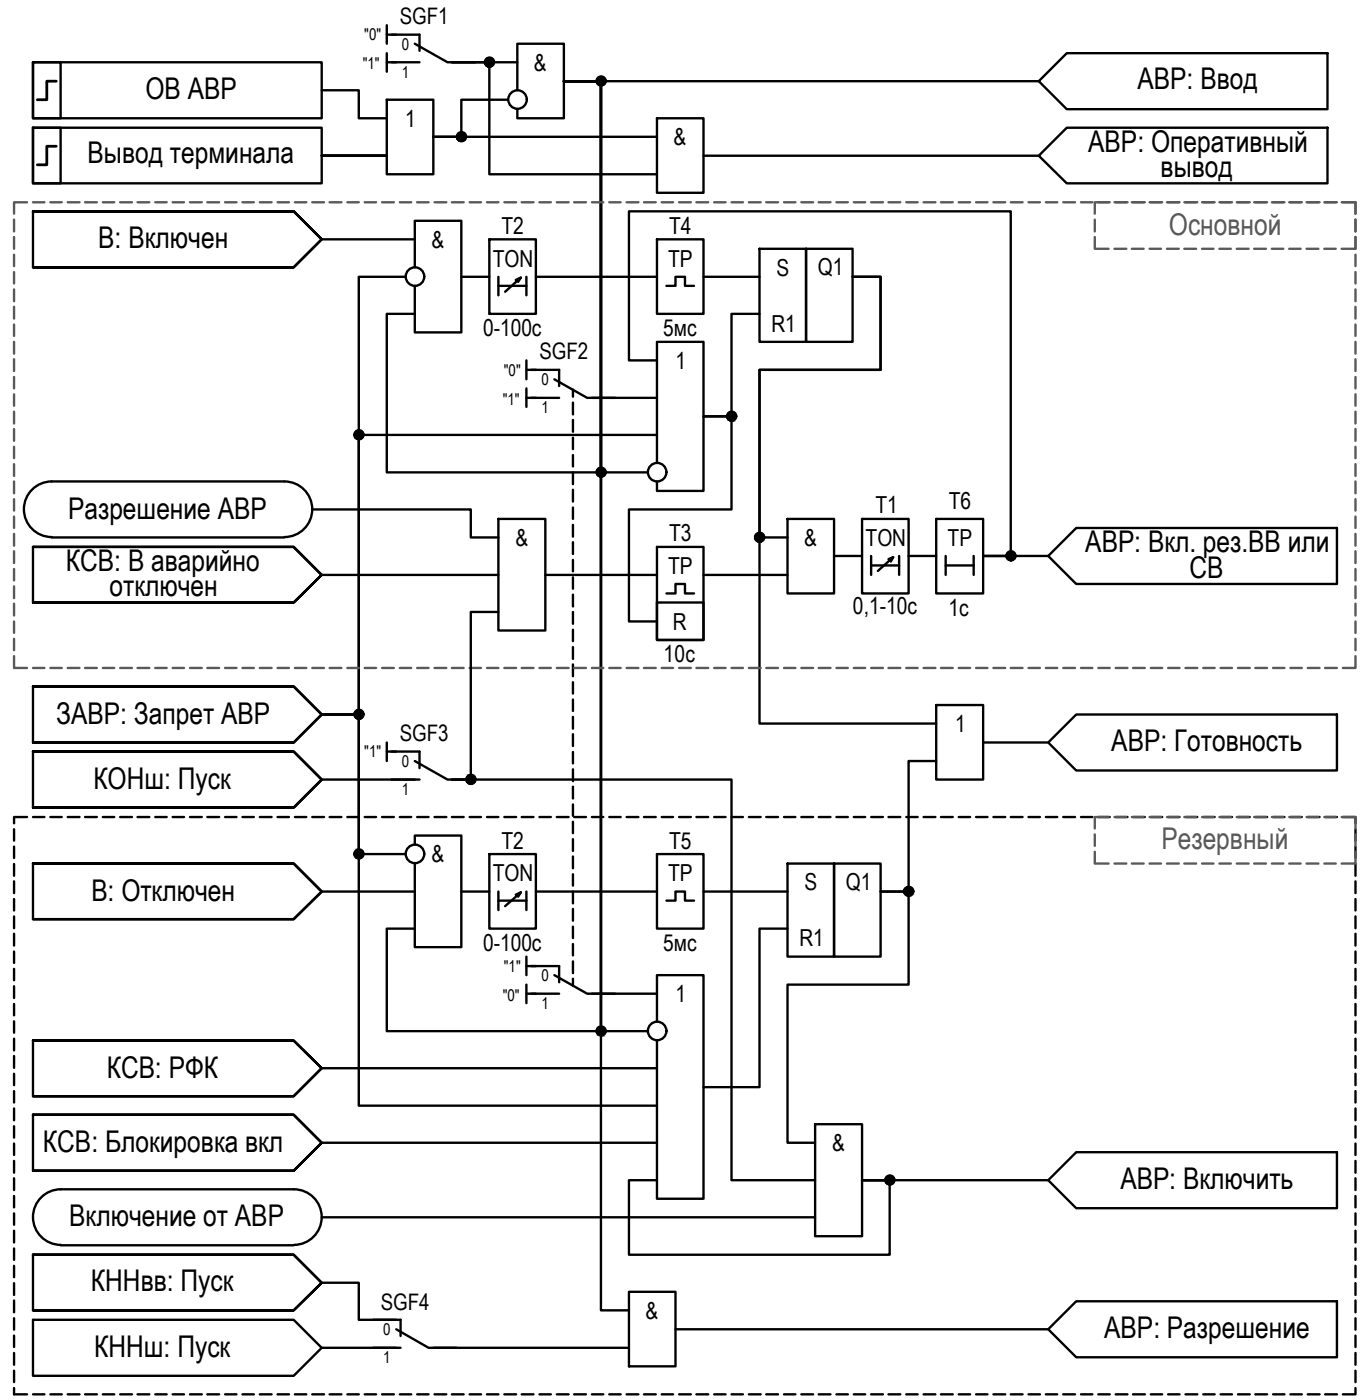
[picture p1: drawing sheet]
<svg xmlns="http://www.w3.org/2000/svg" width="147mm" height="150mm" viewBox="0 0 147 150" stroke-linecap="round" stroke-linejoin="round" font-family="sans-serif">
<!-- layer: 0 -->
<g fill="none" stroke="#000" stroke-width=".25">
<path d="M3.5 6.7h3v6h-3zM3.5 6.7h31v6h-31zM3.5 13.7h3v6h-3zM3.5 13.7h31v6h-31zM34.5 9.7h4v3h3M41.5 16.7h-7h7M41.5 10.7h5v8h-5zM41.5 2.7v2M41.5 5.7v2M41.5 3.7h1M41.5 6.7h1M54.5 10.7h-5v4h-3h24"/>
<path d="M55.5 9.7v-5h5v8h-5v-1M55.5 6.7h-7h4v12h18M60.5 8.7h4v42h5M60.5 8.7h4v102h5M60.5 8.7h51M64.5 8.7h-4h4v132h3M70.5 12.7h5v8h-5zM75.5 16.7h36M111.5 8.7l3-3h28v6h-28zM111.5 16.7l3-3h28v6h-28zM3.5 22.7v6h28l3-3-3-3h-28h28l3 3-3 3h-28M34.5 25.7h10"/>
<path d="M43.5 29.7h-5v47h-4M44.5 33.7h-3v17h23v-42h-4h4v102h-23v-11h3M44.5 28.7v-5h5v12h-5v-5M49.5 29.7h3M52.5 25.7h5v8h-5zM52.5 33.7h.1M53.5 29.7v2M53.5 30.7h3M55.4 30.1l.5-.3-1.7 1.5M55.9 29.8l-.3 .5M56.5 29.7v2M56.5 38.7v2"/>
<path d="M56.5 39.7h1M57.5 29.7h13M70.5 38.7h-3v-16h41v37h-3h7M70.5 25.7h5v8h-5zM71.5 30.7h1v-1h1v1h1M75.5 29.7h6M81.5 33.7h-3v11h-3h3v10h-11v12h3M81.5 26.7h5v10h-5zM86.5 26.7h5v10h-5zM3.5 58.7v6h28l3-3-3-3h-28h28l3 3-3 3h-28M5.5 51.7h25M5.5 57.7h25"/>
<path d="M5.6 51.7a2.98 2.98 0 0 0-3 3 2.98 2.98 0 0 0 3 3M30.5 51.7a2.98 2.98 0 0 1 3 3 2.98 2.98 0 0 1-3 3M33.5 54.7h17v3h3M53.5 55.7h5v12h-5zM56.5 41.7v2M56.5 42.7h1M61.5 41.8v.8M61.5 43.2v1.3M61.5 45.1v1.3M61.5 47v1.2M61.5 48.8v1.3M61.5 50.7v1.3"/>
<path d="M61.5 52.6v1.2M61.5 54.5v1.2M61.5 56.3v1.3M61.5 58.2v1.3M63.5 42.7h7M70.5 49.7v-13h5v16h-5v-1M70.5 46.7h-32v30h-4M70.5 58.7h5v10h-5zM84.5 57.7h-3v-18h13v-10h-3h3v10h-13v38h19M84.5 55.7h5v8h-5zM89.5 59.7h3M92.5 55.7h5v8h-5z"/>
<path d="M93.5 59.7v2M95.9 59.8l-.3 .5M96.5 59.7v2M97.5 59.7h3M100.5 55.7h5v8h-5zM101.5 59.7v2M104.5 59.7v2M112.5 59.7l3-3h28v6h-28zM3.5 73.7v6h28l3-3-3-3h-28h28l3 3-3 3h-28M34.5 76.7h4v42h32M34.5 76.7h4v15h5M34.5 61.7h19"/>
<path d="M41.5 79.7v2M53.5 65.7h-3v18h-2h30v43h9M58.5 61.7h12M61.5 60.1v1.2M61.5 62v1.2M61.5 63.8v1.3M61.5 65.7v1.3M61.5 67.6v1.2M61.5 69.5v1.2M61.5 71.3v1.3M61.5 73.2v1.3M61.5 75.1v1.2"/>
<path d="M61.5 77v1.2M61.5 78.8v1.3M70.5 64.7h5v4h-5zM71.5 63.7h1v-1h1v1h1M75.5 61.7h9M93.5 60.7h3M95.4 60l.5-.2-1.7 1.5M100.5 75.7h5v8h-5zM101.5 60.7h3M105.5 79.7h7M112.5 79.7l3-3h28v6h-28zM1.5 89v1.3"/>
<path d="M1.5 90.9v1.2M1.5 92.7v1.3M1.5 94.6v1.3M1.5 96.5v1.2M1.5 98.4v1.2M2.9 87.7h-1.4v.7M3.5 92.7v6h28l3-3-3-3h-28h28l3 3-3 3h-28M3.5 80.7v6h28l3-3-3-3h-28h28l3 3-3 3h-28M3.5 87.7h1.3M5.4 87.7h1.2M7.3 87.7h1.2M9.1 87.7h1.3"/>
<path d="M11 87.7h1.3M12.9 87.7h1.3M14.8 87.7h1.2M16.7 87.7h1.2M18.5 87.7h1.3M20.4 87.7h1.3M22.3 87.7h1.2M24.2 87.7h1.2M26 87.7h1.2M27.9 87.7h1.3M29.8 87.7h1.2M31.6 87.7h1.3"/>
<path d="M33.5 87.7h1.3M34.5 95.7h10M34.5 83.7h10M35.4 87.7h1.2M37.3 87.7h1.2M39.1 87.7h1.3M41 87.7h1.3M41.5 80.7h1M42.9 87.7h1.2M44.5 90.7v-1h5v12h-5v-9M44.8 87.7h1.2M46.6 87.7h1.3"/>
<path d="M48.5 87.7h1.3M49.5 95.7h3M50.4 87.7h1.2M52.3 87.7h1.2M52.5 91.7h5v8h-5zM53.5 95.7v2M53.5 96.7h3M54.1 87.7h1.3M55.4 96.1l.5-.3-1.7 1.5M55.9 95.8l-.3 .5M56 87.7h1.3M56.5 95.7v2"/>
<path d="M57.5 95.7h13M57.9 87.7h1.2M59.8 87.7h1.2M61.5 80.7v1.3M61.5 82.6v1.3M61.5 84.5v1.2M61.5 86.4v1.2M61.5 88.2v1.2M61.5 90.1v1.3M61.5 91.9v1.3M61.5 93.8v1.3M61.5 95.7v1.3"/>
<path d="M61.5 97.6v1.2M61.5 99.5v1.2M61.6 87.7h1.3M63.5 87.7h1.3M65.4 87.7h1.2M67.3 87.7h1.2M69.1 87.7h1.3M70.5 91.7h5v8h-5zM71 87.7h1.2M71.5 96.7h1v-1h1v1h1M72.9 87.7h1.3M74.7 87.7h1.3"/>
<path d="M75.5 95.7h9M76.7 87.7h1.2M78.5 87.7h1.2M80.4 87.7h1.2M82.2 87.7h1.3M84.1 87.7h1.3M84.5 92.7h5v10h-5zM84.5 99.7h-3v17h-6M86 87.7h1.3M87.9 87.7h1.2M89.5 92.7h5v10h-5zM89.8 87.7h1.2"/>
<path d="M91.6 87.7h1.3M93.5 87.7h1.3M95.4 87.7h1.2M97.3 87.7h1.2M99.1 87.7h1.3M100.5 81.7h-3v14h-3h3v10h-13v17h3M101 87.7h1.3M102.9 87.7h1.2M104.8 87.7h1.2M106.6 87.7h1.3M108.5 87.7h1.3M110.4 87.7h1.2"/>
<path d="M112.3 87.7h1.2M114.1 87.7h1.3M116 87.7h1.2M117.9 87.7h1.2M119.7 87.7h1.3M121.6 87.7h1.3M123.5 87.7h1.2M125.4 87.7h1.2M127.2 87.7h1.3M129.1 87.7h1.3M131 87.7h1.2M132.9 87.7h1.2"/>
<path d="M134.7 87.7h1.3M136.6 87.7h1.3M138.5 87.7h1.2M140.4 87.7h1.2M142.2 87.7h1.3M144.1 87.7h1.4v.7M145.5 89v1.3M145.5 90.9v1.2M145.5 92.7v1.3M145.5 94.6v1.3M145.5 96.5v1.2M145.5 98.4v1.2"/>
<path d="M1.5 100.2v1.3M1.5 102.1v1.3M1.5 104v1.2M1.5 105.9v1.2M1.5 107.8v1.2M1.5 109.6v1.3M1.5 111.5v1.3M1.5 113.4v1.2M1.5 115.3v1.2M1.5 117.1v1.3M1.5 119v1.3M3.5 111.7v6h28l3-3-3-3h-28h28l3 3-3 3h-28"/>
<path d="M3.5 119.7v6h28l3-3-3-3h-28h28l3 3-3 3h-28M34.5 114.7h36M56.5 102.7v2M56.5 105.7v2M56.5 103.7h1M56.5 106.7h1M61.5 101.3v1.3M61.5 103.2v1.3M61.5 105.1v.7M63.5 106.7h7M70.5 109.7v-5h5v24h-5v-17M145.5 100.2v1.3"/>
<path d="M145.5 102.1v1.3M145.5 104v1.2M145.5 105.9v1.2M145.5 107.8v1.2M145.5 109.6v1.3M145.5 111.5v1.3M145.5 113.4v1.2M145.5 115.3v1.2M145.5 117.1v1.3M145.5 119v1.3M1.5 120.9v1.2M1.5 122.8v1.2"/>
<path d="M1.5 124.6v1.3M1.5 126.5v1.3M1.5 128.4v1.2M1.5 130.3v1.2M1.5 132.1v1.3M1.5 134v1.3M1.5 135.9v1.2M1.5 137.7v1.3M1.5 139.6v1.3M3.5 134.7v6h28l3-3-3-3h-28h28l3 3-3 3h-28M6.5 127.7h25a2.98 2.98 0 0 1 3 3 2.98 2.98 0 0 1-3 2.9M6.5 133.7h25"/>
<path d="M6.5 127.7a2.98 2.98 0 0 0-3 3 2.98 2.98 0 0 0 3 2.9M34.5 137.7h4v4h4M34.5 130.7h53M34.5 122.7h36M67.5 138.7h5v8h-5zM70.5 126.7h-3v8h28v-8h-3h20M87.5 120.7h5v12h-5zM112.5 126.7l3-3h28v6h-28zM145.5 120.9v1.2M145.5 122.8v1.2M145.5 124.6v1.3M145.5 126.5v1.3"/>
<path d="M145.5 128.4v1.2M145.5 130.3v1.2M145.5 132.1v1.3M145.5 134v1.3M145.5 135.9v1.2M145.5 137.7v1.3M145.5 139.6v1.3M1.5 149v.7h1.4M1.5 141.5v1.2M1.5 143.4v1.2M1.5 145.2v1.3M1.5 147.1v1.3"/>
<path d="M3.5 141.7h28l3 3-3 3h-28zM3.5 149.7h1.3M5.4 149.7h1.2M7.3 149.7h1.2M9.1 149.7h1.3M11 149.7h1.3M12.9 149.7h1.3M14.8 149.7h1.2M16.7 149.7h1.2M18.5 149.7h1.3M20.4 149.7h1.3M22.3 149.7h1.2"/>
<path d="M24.2 149.7h1.2M26 149.7h1.2M27.9 149.7h1.3M29.8 149.7h1.2M31.6 149.7h1.3M33.5 149.7h1.3M34.5 144.7h8M35.4 149.7h1.2M37.3 149.7h1.2M39.1 149.7h1.3M41 149.7h1.3M42.9 149.7h1.2"/>
<path d="M44.8 149.7h1.2M46.5 144.7h21M46.6 149.7h1.3M48.5 149.7h1.3M50.4 149.7h1.2M52.3 149.7h1.2M54.1 149.7h1.3M56 149.7h1.3M57.9 149.7h1.2M59.8 149.7h1.2M61.6 149.7h1.3M63.5 149.7h1.3"/>
<path d="M65.4 149.7h1.2M67.3 149.7h1.2M69.1 149.7h1.3M71 149.7h1.2M72.5 142.7h40M72.9 149.7h1.3M74.7 149.7h1.3M76.7 149.7h1.2M78.5 149.7h1.2M80.4 149.7h1.2M82.2 149.7h1.3M84.1 149.7h1.3"/>
<path d="M86 149.7h1.3M87.9 149.7h1.2M89.8 149.7h1.2M91.6 149.7h1.3M93.5 149.7h1.3M95.4 149.7h1.2M97.3 149.7h1.2M99.1 149.7h1.3M101 149.7h1.3M102.9 149.7h1.2M104.8 149.7h1.2M106.6 149.7h1.3"/>
<path d="M108.5 149.7h1.3M110.4 149.7h1.2M112.3 149.7h1.2M112.5 142.7l3-3h28v6h-28zM114.1 149.7h1.3M116 149.7h1.2M117.9 149.7h1.2M119.7 149.7h1.3M121.6 149.7h1.3M123.5 149.7h1.2M125.4 149.7h1.2M127.2 149.7h1.3"/>
<path d="M129.1 149.7h1.3M131 149.7h1.2M132.9 149.7h1.2M134.7 149.7h1.3M136.6 149.7h1.3M138.5 149.7h1.2M140.4 149.7h1.2M142.2 149.7h1.3M145.5 149v.7h-1.4M145.5 141.5v1.2M145.5 143.4v1.2M145.5 145.2v1.3"/>
<path d="M145.5 147.1v1.3"/>
<circle cx="49.5" cy="14.7" r=".49"/>
<circle cx="52.5" cy="6.7" r=".49"/>
<circle cx="55.5" cy="10.7" r=".99"/>
<circle cx="64.5" cy="8.7" r=".49"/>
<circle cx="44.5" cy="29.7" r=".99"/>
<circle cx="38.5" cy="46.7" r=".49"/>
<circle cx="64.5" cy="50.7" r=".49"/>
<circle cx="70.5" cy="50.7" r=".99"/>
<circle cx="78.5" cy="44.7" r=".49"/>
<circle cx="81.5" cy="57.7" r=".49"/>
<circle cx="108.5" cy="59.7" r=".49"/>
<circle cx="38.5" cy="76.7" r=".49"/>
<circle cx="38.5" cy="91.7" r=".49"/>
<circle cx="44.5" cy="91.7" r=".99"/>
<circle cx="50.6" cy="83.7" r=".49"/>
<circle cx="97.5" cy="95.7" r=".49"/>
<circle cx="64.5" cy="110.7" r=".49"/>
<circle cx="70.5" cy="110.7" r=".99"/>
<circle cx="95.5" cy="126.7" r=".49"/>
</g>
<g fill="#000" stroke="#000" stroke-width=".11">
<path d="M49.4 15.2h.2zM49.4 14.2h.2zM52.4 7.2h.2zM52.4 6.2h.2zM64.2 8.4h.7zM64.4 9.2h.2zM64.5 8.2h.1zM38.1 47h.8zM38.4 47.2h.2zM38.5 46.2h.1zM64.2 50.4h.7zM64.4 51.2h.2z"/>
<path d="M64.5 50.2h.1zM78.4 45.2h.2zM78.4 44.2h.2zM81.4 57.2h.2zM81.4 58.2h.2zM108.4 59.2h.2zM38.4 77.2h.2zM38.5 76.2h.1zM108.4 60.2h.2zM38.4 92.2h.2zM38.5 91.2h.1zM50.4 84.2h.2z"/>
<path d="M50.4 83.2h.2zM97.3 96.1h.4zM97.3 95.2h.4zM97.4 96.2h.2zM97.4 95.2h.2zM64.4 111.2h.2zM64.5 110.2h.1zM95.4 127.2h.2zM95.4 126.2h.2z"/>
<path d="M49.4 14.2h.2zM49.4 14.2h.2z"/>
<path d="M49.4 15.2h.2zM49.4 15.2h.2z"/>
<path d="M49.4 14.2h.3zM49.3 14.2h.4z"/>
<path d="M49.3 14.2l.4 .1zM49.3 14.2l.4 .1z"/>
<path d="M49.3 15.2h.4zM49.3 15.2h.3z"/>
<path d="M49.3 14.3h.5zM49.3 14.3h.5z"/>
<path d="M49.3 15.2h.4zM49.3 15.2h.4z"/>
<path d="M49.3 14.3h.5zM49.3 14.3h.5z"/>
<path d="M49.3 15.2h.5zM49.3 15.2h.4z"/>
<path d="M49.2 14.3h.7zM49.2 14.3h.7z"/>
<path d="M49.2 15.1h.6zM49.2 15.1l.6 .1z"/>
<path d="M49.2 14.3h.7zM49.2 14.3h.7z"/>
<path d="M49.2 15.1h.7zM49.2 15.1h.7z"/>
<path d="M49.2 15.1h.7zM49.2 15.1h.6z"/>
<path d="M49.2 14.3l.7 .1zM49.2 14.3l.7 .1z"/>
<path d="M49.1 14.4h.8zM49.1 14.4h.8z"/>
<path d="M49.1 15l.8 .1zM49.1 15l.8 .1z"/>
<path d="M49.1 14.4l.8 .1zM49.1 14.4l.8 .1z"/>
<path d="M49 14.5h1zM49 14.5h1z"/>
<path d="M49 14.9l.9 .1zM49 14.9l.9 .1z"/>
<path d="M49.1 15h.8zM49.1 15h.8z"/>
<path d="M49 14.5l1 .1zM49 14.5l1 .1z"/>
<path d="M49 14.6h1zM49 14.6h1z"/>
<path d="M49 14.9h1zM49 14.9h1z"/>
<path d="M49 14.9h1zM49 14.9h.9z"/>
<path d="M49 14.6h1zM49 14.6h1z"/>
<path d="M49 14.6l1 .1zM49 14.6l1 .1z"/>
<path d="M49 14.7l1 .1v-.1zM49 14.7l1 .1h-1z"/>
<path d="M49 14.8h1zM49 14.8h1z"/>
<path d="M49 14.8h1zM49 14.8l1 .1z"/>
<path d="M52.4 7.2h.2zM52.4 7.2h.2z"/>
<path d="M52.4 6.2h.2zM52.4 6.2h.2z"/>
<path d="M52.4 6.2h.3zM52.4 6.2h.3z"/>
<path d="M52.4 6.2l.3 .1zM52.4 6.2l.3 .1z"/>
<path d="M52.4 7.2h.3zM52.4 7.2h.2z"/>
<path d="M52.3 6.3h.5zM52.3 6.3h.5z"/>
<path d="M52.3 7.2h.4zM52.3 7.2h.4z"/>
<path d="M52.3 6.3h.5zM52.3 6.3h.5z"/>
<path d="M52.3 7.2h.5zM52.3 7.2h.4z"/>
<path d="M52.2 6.3h.6zM52.2 6.3h.6z"/>
<path d="M52.2 6.3h.7zM52.1 6.3h.8z"/>
<path d="M52.2 7.1h.6zM52.2 7.1h.6z"/>
<path d="M52.2 7.1h.6zM52.2 7.1l.6 .1z"/>
<path d="M52.1 6.3l.8 .1zM52.1 6.3l.8 .1z"/>
<path d="M52.1 7.1h.8zM52.1 7.1h.7z"/>
<path d="M52.1 6.4h.8zM52.1 6.4h.8z"/>
<path d="M52.1 7h.8zM52.1 7l.8 .1z"/>
<path d="M52.1 6.4l.8 .1zM52.1 6.4l.8 .1z"/>
<path d="M52.1 6.5h.9zM52.1 6.5h.9z"/>
<path d="M52.1 6.9l.8 .1zM52.1 6.9l.8 .1z"/>
<path d="M52.1 7h.8zM52.1 7h.8z"/>
<path d="M52.1 6.5l.9 .1zM52.1 6.5l.9 .1z"/>
<path d="M52 6.6h1zM52 6.6h1z"/>
<path d="M52 6.6h1zM52 6.6h1z"/>
<path d="M52 6.8l1 .1zM52 6.8l1 .1z"/>
<path d="M52 6.9h1zM52 6.9h1z"/>
<path d="M52.1 6.9h.9zM52.1 6.9h.8z"/>
<path d="M52 6.6l1 .1zM52 6.6l1 .1z"/>
<path d="M52 6.7l1 .1v-.1zM52 6.7l1 .1h-1z"/>
<path d="M52 6.8h1zM52 6.8h1z"/>
<path d="M64.4 9.2h.2zM64.5 9.2h.1z"/>
<path d="M64.5 8.2h.1zM64.4 8.2h.2z"/>
<path d="M64.4 8.2l.3 .1zM64.3 8.3h.4z"/>
<path d="M64.3 8.3h.4zM64.3 8.3h.4z"/>
<path d="M64.3 9.2h.4zM64.3 9.2h.3z"/>
<path d="M64.3 8.3h.5zM64.2 8.3h.6z"/>
<path d="M64.3 9.1h.4zM64.3 9.1l.4 .1z"/>
<path d="M64.2 8.3h.6zM64.2 8.3h.6z"/>
<path d="M64.2 9.1h.6zM64.2 9.1h.5z"/>
<path d="M64.2 8.3h.6zM64.2 8.3h.6z"/>
<path d="M64.2 9.1h.6zM64.2 9.1h.6z"/>
<path d="M64.2 9.1h.6zM64.2 9.1h.6z"/>
<path d="M64.2 8.3l.7 .1zM64.2 8.3l.7 .1zM64.1 8.4h.8z"/>
<path d="M64.1 8.4h.8zM64.1 8.4h.8z"/>
<path d="M64.1 9l.8 .1zM64.1 9l.8 .1z"/>
<path d="M64.2 9.1h.7zM64.2 9.1h.6z"/>
<path d="M64.1 8.4l.9 .1zM64.1 8.4l.9 .1z"/>
<path d="M64.1 9h.8zM64.1 9h.8z"/>
<path d="M64.1 8.5h.9zM64.1 8.5h.9z"/>
<path d="M64 8.5h1zM64 8.5h1z"/>
<path d="M64 8.9h1zM64 8.9h1z"/>
<path d="M64.1 8.9h.9zM64.1 8.9l.8 .1z"/>
<path d="M64 8.5l1 .1zM64 8.5l1 .1z"/>
<path d="M64 8.6l1 .1v-.1zM64 8.6l1 .1h-1z"/>
<path d="M64 8.7h1zM64 8.7h1z"/>
<path d="M64 8.7l1 .1zM64 8.7l1 .1z"/>
<path d="M64 8.8h1zM64 8.8h1z"/>
<path d="M64 8.8h1zM64 8.8h1z"/>
<path d="M64 8.8h1zM64 8.8l1 .1z"/>
<path d="M38.5 46.2h.1zM38.4 46.2h.2z"/>
<path d="M38.5 47.2h.1zM38.4 47.2h.2z"/>
<path d="M38.4 46.2h.3zM38.3 46.2h.4z"/>
<path d="M38.3 46.2h.4zM38.3 46.2h.4z"/>
<path d="M38.3 47.2h.4zM38.3 47.2h.3z"/>
<path d="M38.3 46.2l.5 .1zM38.3 46.2l.5 .1z"/>
<path d="M38.3 47.2h.4zM38.3 47.2h.4z"/>
<path d="M38.3 46.3h.5zM38.3 46.3h.5z"/>
<path d="M38.3 47.1h.5zM38.3 47.1l.4 .1z"/>
<path d="M38.2 46.3h.6zM38.2 46.3h.6z"/>
<path d="M38.2 47.1h.6zM38.2 47.1h.6z"/>
<path d="M38.2 46.3l.7 .1zM38.2 46.3l.7 .1z"/>
<path d="M38.2 47.1h.6zM38.2 47.1h.6z"/>
<path d="M38.2 46.4h.7zM38.2 46.4h.7z"/>
<path d="M38.1 46.4h.8zM38.1 46.4h.8z"/>
<path d="M38.2 47h.7zM38.2 47l.6 .1z"/>
<path d="M38.1 46.4l.9 .1zM38.1 46.4l.9 .1z"/>
<path d="M38.1 47h.8zM38.1 47h.8zM38.1 47h.8z"/>
<path d="M38.1 46.5h.9zM38.1 46.5h.9z"/>
<path d="M38 46.5l1 .1zM38 46.5l1 .1z"/>
<path d="M38 46.6h1zM38 46.6h1z"/>
<path d="M38 46.9h1zM38 46.9h1z"/>
<path d="M38 46.9h1zM38 46.9h1z"/>
<path d="M38.1 46.9h.9zM38.1 46.9l.8 .1z"/>
<path d="M38 46.6h1zM38 46.6h1z"/>
<path d="M38 46.6l1 .1zM38 46.6l1 .1z"/>
<path d="M38 46.7h1zM38 46.7h1z"/>
<path d="M38 46.7l1 .1zM38 46.7l1 .1z"/>
<path d="M38 46.8l1 .1v-.1zM38 46.8l1 .1h-1z"/>
<path d="M64.4 51.2h.2zM64.5 51.2h.1z"/>
<path d="M64.5 50.2h.1zM64.4 50.2h.2z"/>
<path d="M64.4 50.2h.3zM64.3 50.2h.4z"/>
<path d="M64.3 50.2h.4zM64.3 50.2h.4z"/>
<path d="M64.3 51.2h.4zM64.3 51.2h.3z"/>
<path d="M64.3 50.2h.5zM64.2 50.2h.6z"/>
<path d="M64.3 51.1h.4zM64.3 51.1l.4 .1z"/>
<path d="M64.2 50.2l.6 .1zM64.2 50.2l.6 .1z"/>
<path d="M64.2 51.1h.6zM64.2 51.1h.5z"/>
<path d="M64.2 50.3h.6zM64.2 50.3h.6z"/>
<path d="M64.2 51.1h.6zM64.2 51.1h.6z"/>
<path d="M64.2 51.1h.6zM64.2 51.1h.6z"/>
<path d="M64.2 50.3l.7 .1zM64.2 50.3l.7 .1zM64.1 50.4h.8z"/>
<path d="M64.1 50.4h.8zM64.1 50.4h.8z"/>
<path d="M64.1 51l.8 .1zM64.1 51l.8 .1z"/>
<path d="M64.2 51.1h.7zM64.2 51.1h.6z"/>
<path d="M64.1 50.4l.9 .1zM64.1 50.4l.9 .1z"/>
<path d="M64.1 51h.8zM64.1 51h.8z"/>
<path d="M64.1 50.5h.9zM64.1 50.5h.9z"/>
<path d="M64 50.5h1zM64 50.5h1z"/>
<path d="M64 50.9h1zM64 50.9h1z"/>
<path d="M64.1 50.9h.9zM64.1 50.9l.8 .1z"/>
<path d="M64 50.5l1 .1zM64 50.5l1 .1z"/>
<path d="M64 50.6l1 .1v-.1zM64 50.6l1 .1h-1z"/>
<path d="M64 50.7h1zM64 50.7h1z"/>
<path d="M64 50.7l1 .1zM64 50.7l1 .1z"/>
<path d="M64 50.8h1zM64 50.8h1z"/>
<path d="M64 50.8h1zM64 50.8h1z"/>
<path d="M64 50.8h1zM64 50.8l1 .1z"/>
<path d="M78.4 45.2h.2zM78.4 45.2h.2z"/>
<path d="M78.4 44.2h.2zM78.4 44.2h.2z"/>
<path d="M78.4 44.2h.3zM78.3 44.2h.4z"/>
<path d="M78.3 44.2h.4zM78.3 44.2h.4z"/>
<path d="M78.3 45.2h.4zM78.3 45.2h.3z"/>
<path d="M78.3 44.2l.5 .1zM78.3 44.2l.5 .1z"/>
<path d="M78.3 45.2h.4zM78.3 45.2h.4z"/>
<path d="M78.3 44.3h.5zM78.2 44.3h.6z"/>
<path d="M78.3 45.1h.5zM78.3 45.1l.4 .1z"/>
<path d="M78.2 44.3h.7zM78.2 44.3h.7z"/>
<path d="M78.2 45.1h.6zM78.2 45.1h.6z"/>
<path d="M78.2 44.3l.7 .1zM78.2 44.3l.7 .1z"/>
<path d="M78.1 44.4h.8zM78.1 44.4h.8z"/>
<path d="M78.1 45l.8 .1zM78.1 45l.8 .1z"/>
<path d="M78.2 45.1h.7zM78.2 45.1h.6z"/>
<path d="M78.1 44.4h.8zM78.1 44.4h.8z"/>
<path d="M78.1 45h.8zM78.1 45h.8z"/>
<path d="M78.1 44.4l.8 .1zM78.1 44.4l.8 .1z"/>
<path d="M78 44.5h1zM78 44.5h1z"/>
<path d="M78 44.9l.9 .1zM78 44.9l.9 .1z"/>
<path d="M78.1 45h.8zM78.1 45h.8z"/>
<path d="M78 44.5l1 .1zM78 44.5l1 .1z"/>
<path d="M78 44.6h1zM78 44.6h1z"/>
<path d="M78 44.6l1 .1zM78 44.6l1 .1z"/>
<path d="M78 44.8h1zM78 44.8h1z"/>
<path d="M78 44.8l1 .1zM78 44.8l1 .1z"/>
<path d="M78 44.9h1zM78 44.9h.9z"/>
<path d="M78 44.7h1zM78 44.7h1z"/>
<path d="M78 44.7h1zM78 44.7h1z"/>
<path d="M78 44.7h1zM78 44.7l1 .1z"/>
<path d="M81.4 58.2h.2zM81.4 58.2h.2z"/>
<path d="M81.4 57.2h.2zM81.4 57.2h.2zM81.3 57.2h.3z"/>
<path d="M81.3 57.2h.4zM81.3 57.2h.4z"/>
<path d="M81.3 58.2h.3zM81.3 58.2h.3z"/>
<path d="M81.3 57.2l.5 .1zM81.3 57.2l.5 .1z"/>
<path d="M81.3 58.2h.4zM81.3 58.2h.3z"/>
<path d="M81.3 57.3h.5zM81.2 57.3h.6z"/>
<path d="M81.3 58.1h.5zM81.3 58.1l.4 .1z"/>
<path d="M81.2 57.3h.6zM81.2 57.3h.6z"/>
<path d="M81.2 57.3l.7 .1zM81.2 57.3l.7 .1z"/>
<path d="M81.2 58.1h.6zM81.2 58.1h.6z"/>
<path d="M81.2 58.1h.6zM81.2 58.1h.6z"/>
<path d="M81.1 57.4h.8zM81.1 57.4h.8z"/>
<path d="M81.1 58h.8zM81.1 58l.7 .1z"/>
<path d="M81.1 57.4h.8zM81.1 57.4h.8z"/>
<path d="M81.1 58h.8zM81.1 58h.8z"/>
<path d="M81.1 57.4l.8 .1zM81.1 57.4l.8 .1z"/>
<path d="M81.1 57.5h.9zM81.1 57.5h.9z"/>
<path d="M81.1 57.9l.8 .1zM81.1 57.9l.8 .1z"/>
<path d="M81.1 58h.8zM81.1 58h.8z"/>
<path d="M81.1 57.5l.9 .1zM81.1 57.5l.9 .1z"/>
<path d="M81 57.6h1zM81 57.6h1z"/>
<path d="M81 57.6l1 .1zM81 57.6l1 .1z"/>
<path d="M81 57.7h1zM81 57.7h1z"/>
<path d="M81 57.7l1 .1zM81 57.7l1 .1z"/>
<path d="M81 57.8h1zM81 57.8h1z"/>
<path d="M81 57.8l1 .1zM81 57.8l1 .1z"/>
<path d="M81.1 57.9h.9zM81.1 57.9h.8z"/>
<path d="M81 57.7h1zM81 57.7h1z"/>
<path d="M108.4 59.2h.2zM108.4 59.2h.2z"/>
<path d="M108.4 59.2h.3zM108.4 59.2h.3z"/>
<path d="M108.4 59.2l.3 .1zM108.4 59.2l.3 .1z"/>
<path d="M108.3 59.3h.4zM108.2 59.3h.5z"/>
<path d="M108.2 59.3h.6zM108.2 59.3h.6z"/>
<path d="M108.2 59.3h.6zM108.2 59.3h.6z"/>
<path d="M108.2 59.3h.7zM108.2 59.3h.7z"/>
<path d="M108.1 59.3l.8 .1zM108.1 59.3l.8 .1z"/>
<path d="M108.1 59.4h.8zM108.1 59.4h.8z"/>
<path d="M108.1 59.4l.9 .1zM108.1 59.5h.9z"/>
<path d="M108.1 60h.8zM108.1 60h.8z"/>
<path d="M108.1 59.5h.9zM108.1 59.5h.9z"/>
<path d="M108 59.5l1 .1zM108 59.5l1 .1z"/>
<path d="M108 59.9h1zM108 59.9h1z"/>
<path d="M108.1 59.9h.9zM108.1 59.9l.8 .1z"/>
<path d="M108 59.6h1zM108 59.6h1z"/>
<path d="M108 59.6h1zM108 59.6h1z"/>
<path d="M108 59.6l1 .1zM108 59.6l1 .1z"/>
<path d="M108 59.7h1zM108 59.7h1z"/>
<path d="M108 59.7l1 .1v-.1zM108 59.7l1 .1h-1z"/>
<path d="M108 59.8l1 .1zM108 59.8l1 .1z"/>
<path d="M108 59.9h1zM108 59.9h1z"/>
<path d="M38.5 76.2h.1zM38.4 76.2h.2z"/>
<path d="M38.5 77.2h.1zM38.4 77.2h.2z"/>
<path d="M38.4 76.2h.3zM38.3 76.2h.4z"/>
<path d="M38.3 76.2h.4zM38.3 76.2h.4z"/>
<path d="M38.3 77.2h.4zM38.3 77.2h.3z"/>
<path d="M38.3 76.2l.5 .1zM38.3 76.2l.5 .1z"/>
<path d="M38.3 77.2h.4zM38.3 77.2h.4z"/>
<path d="M38.3 76.3h.5zM38.2 76.3h.6z"/>
<path d="M38.3 77.1h.5zM38.3 77.1l.4 .1z"/>
<path d="M38.2 76.3h.6zM38.2 76.3h.6z"/>
<path d="M38.2 77.1h.6zM38.2 77.1h.6z"/>
<path d="M38.2 76.3l.7 .1zM38.2 76.3l.7 .1z"/>
<path d="M38.2 77.1h.6zM38.2 77.1h.6z"/>
<path d="M38.2 76.4h.7zM38.2 76.4h.7z"/>
<path d="M38.1 76.4h.8zM38.1 76.4h.8z"/>
<path d="M38.1 77h.8zM38.1 77h.8z"/>
<path d="M38.2 77h.7zM38.2 77l.6 .1z"/>
<path d="M38.1 76.4l.9 .1zM38.1 76.4l.9 .1z"/>
<path d="M38.1 77h.8zM38.1 77h.8z"/>
<path d="M38.1 76.5h.9zM38.1 76.5h.9z"/>
<path d="M38 76.5h1zM38 76.5h1z"/>
<path d="M38 76.5l1 .1v-.1zM38 76.5l1 .1h-1z"/>
<path d="M38 76.8l1 .1zM38 76.8l1 .1z"/>
<path d="M38 76.9h1zM38 76.9h1z"/>
<path d="M38.1 76.9h.9zM38.1 76.9l.8 .1z"/>
<path d="M38 76.6l1 .1zM38 76.6l1 .1z"/>
<path d="M38 76.7h1zM38 76.7h1z"/>
<path d="M38 76.7h1zM38 76.7h1z"/>
<path d="M38 76.7l1 .1zM38 76.7l1 .1z"/>
<path d="M38 76.8h1zM38 76.8h1z"/>
<path d="M108.4 60.2h.2zM108.4 60.2h.2z"/>
<path d="M108.4 60.2h.3zM108.4 60.2h.2z"/>
<path d="M108.3 60.2h.4zM108.3 60.2h.4z"/>
<path d="M108.2 60.2h.5zM108.2 60.2h.5z"/>
<path d="M108.2 60.1h.6zM108.2 60.1l.5 .1z"/>
<path d="M108.2 60.1h.6zM108.2 60.1h.6z"/>
<path d="M108.1 60h.8zM108.1 60l.7 .1z"/>
<path d="M108.1 60h.8zM108.1 60h.8z"/>
<path d="M38.5 91.2h.1zM38.5 91.2h.1z"/>
<path d="M38.5 92.2h.1zM38.4 92.2h.2z"/>
<path d="M38.4 91.2h.3zM38.3 91.2h.4z"/>
<path d="M38.3 91.2h.4zM38.3 91.2h.4z"/>
<path d="M38.3 92.2h.4zM38.3 92.2h.3z"/>
<path d="M38.3 91.2l.5 .1zM38.3 91.2l.5 .1z"/>
<path d="M38.3 92.2h.4zM38.3 92.2h.4z"/>
<path d="M38.3 91.3h.5zM38.2 91.3h.6z"/>
<path d="M38.3 92.1h.5zM38.3 92.1l.4 .1z"/>
<path d="M38.2 91.3h.6zM38.2 91.3h.6z"/>
<path d="M38.2 92.1h.6zM38.2 92.1h.6z"/>
<path d="M38.2 91.3l.7 .1zM38.2 91.3l.7 .1z"/>
<path d="M38.2 92.1h.6zM38.2 92.1h.6z"/>
<path d="M38.2 91.4h.7zM38.2 91.4h.7z"/>
<path d="M38.1 91.4h.8zM38.1 91.4h.8z"/>
<path d="M38.1 92h.8zM38.1 92h.8z"/>
<path d="M38.2 92h.7zM38.2 92l.6 .1z"/>
<path d="M38.1 91.4l.9 .1zM38.1 91.4l.9 .1z"/>
<path d="M38.1 91.9h.8zM38.1 91.9h.9z"/>
<path d="M38.1 91.9h.8zM38.1 91.9l.8 .1z"/>
<path d="M38.1 91.5h.9zM38.1 91.5h.9z"/>
<path d="M38 91.5l1 .1zM38 91.5l1 .1z"/>
<path d="M38 91.6h1zM38 91.6h1z"/>
<path d="M38 91.8l1 .1v-.1zM38 91.8l1 .1h-1z"/>
<path d="M38 91.9h1zM38 91.9h1z"/>
<path d="M38 91.6h1zM38 91.6h1z"/>
<path d="M38 91.6l1 .1zM38 91.6l1 .1z"/>
<path d="M38 91.7h1zM38 91.7h1z"/>
<path d="M38 91.7l1 .1zM38 91.7l1 .1z"/>
<path d="M38 91.8h1zM38 91.8h1z"/>
<path d="M50.4 84.2h.2zM50.4 84.2h.2z"/>
<path d="M50.4 83.2h.2zM50.4 83.2h.2z"/>
<path d="M50.4 83.2h.3zM50.4 83.2h.3z"/>
<path d="M50.4 83.2h.3zM50.3 83.2h.4z"/>
<path d="M50.4 84.2h.3zM50.4 84.2h.2z"/>
<path d="M50.3 83.2l.4 .1zM50.3 83.3h.4z"/>
<path d="M50.3 84.2h.4zM50.3 84.2h.4z"/>
<path d="M50.3 83.3h.5zM50.3 83.3h.5z"/>
<path d="M50.3 84.1h.4zM50.3 84.1l.4 .1z"/>
<path d="M50.2 83.3h.6zM50.2 83.3h.6z"/>
<path d="M50.2 84.1h.6zM50.2 84.1h.5z"/>
<path d="M50.2 83.3l.7 .1zM50.2 83.3l.7 .1z"/>
<path d="M50.2 84.1h.6zM50.2 84.1h.6z"/>
<path d="M50.1 83.4h.8zM50.1 83.4h.8z"/>
<path d="M50.1 84h.8zM50.1 84l.7 .1z"/>
<path d="M50.1 83.4h.9zM50.1 83.4h.9z"/>
<path d="M50.1 84h.8zM50.1 84h.9z"/>
<path d="M50.1 84h.8zM50.1 84h.8z"/>
<path d="M50.1 83.4l.9 .1zM50.1 83.4l.9 .1z"/>
<path d="M50.1 83.5h.9zM50.1 83.5h.9z"/>
<path d="M50.1 83.9l.9 .1zM50.1 83.9l.9 .1z"/>
<path d="M50.1 83.5l.9 .1zM50.1 83.5l.9 .1z"/>
<path d="M50 83.6h1zM50 83.6h1z"/>
<path d="M50 83.6h1zM50 83.6h1z"/>
<path d="M50 83.6l1 .1zM50 83.6l1 .1z"/>
<path d="M50 83.7h1zM50 83.7h1z"/>
<path d="M50 83.7l1 .1zM50 83.7l1 .1z"/>
<path d="M50 83.8h1zM50 83.8h1z"/>
<path d="M50 83.8l1 .1v-.1zM50 83.8l1 .1h-.9z"/>
<path d="M50.1 83.9h.9zM50.1 83.9h.9z"/>
<path d="M97.4 96.2h.2zM97.4 96.2h.2z"/>
<path d="M97.4 95.2h.2zM97.4 95.2h.2z"/>
<path d="M97.4 95.2h.2zM97.4 95.2h.2z"/>
<path d="M97.4 95.2h.3zM97.4 95.2h.3zM97.3 95.2h.4z"/>
<path d="M97.4 96.2h.2zM97.4 96.2h.2z"/>
<path d="M97.3 95.2l.5 .1zM97.3 95.2l.5 .1z"/>
<path d="M97.3 96.1h.4zM97.3 96.1l.3 .1z"/>
<path d="M97.2 95.3h.6zM97.2 95.3h.6z"/>
<path d="M97.2 96.1h.6zM97.2 96.1h.5zM97.3 96.1h.4z"/>
<path d="M97.2 95.3h.7zM97.1 95.3h.8z"/>
<path d="M97.2 96.1h.6zM97.2 96.1h.6z"/>
<path d="M97.1 95.3l.8 .1zM97.1 95.3l.8 .1z"/>
<path d="M97.1 96.1h.8zM97.1 96.1h.7z"/>
<path d="M97.1 95.4h.8zM97.1 95.4h.8z"/>
<path d="M97.1 96h.8zM97.1 96l.8 .1z"/>
<path d="M97.1 95.4l.8 .1zM97.1 95.4l.8 .1z"/>
<path d="M97.1 95.5h.9zM97.1 95.5h.9z"/>
<path d="M97.1 95.9l.8 .1zM97.1 95.9l.8 .1z"/>
<path d="M97.1 96h.8zM97.1 96h.8z"/>
<path d="M97.1 95.5h.9zM97.1 95.5h.9z"/>
<path d="M97 95.5l1 .1zM97 95.5l1 .1z"/>
<path d="M97 95.6h1zM97 95.6h1z"/>
<path d="M97 95.6l1 .1v-.1zM97 95.6l1 .1h-1z"/>
<path d="M97 95.7l1 .1zM97 95.7l1 .1z"/>
<path d="M97 95.8h1zM97 95.8h1z"/>
<path d="M97 95.8h1zM97 95.8h1z"/>
<path d="M97 95.8l1 .1zM97 95.8l1 .1z"/>
<path d="M97.1 95.9h.9zM97.1 95.9h.8z"/>
<path d="M64.4 111.2h.2zM64.5 111.2h.1z"/>
<path d="M64.5 110.2h.1zM64.4 110.2h.2z"/>
<path d="M64.4 110.2h.3zM64.3 110.2h.4z"/>
<path d="M64.3 110.2h.4zM64.3 110.2h.4z"/>
<path d="M64.3 111.2h.4zM64.3 111.2h.3z"/>
<path d="M64.3 110.2l.5 .1zM64.2 110.3h.6z"/>
<path d="M64.3 111.2h.4zM64.3 111.2h.4z"/>
<path d="M64.2 110.3h.6zM64.2 110.3h.6z"/>
<path d="M64.2 111.1h.6zM64.2 111.1l.5 .1z"/>
<path d="M64.2 110.3h.6zM64.2 110.3h.6z"/>
<path d="M64.2 111.1h.6zM64.2 111.1h.6z"/>
<path d="M64.2 110.3l.7 .1zM64.2 110.3l.7 .1z"/>
<path d="M64.2 111.1h.6zM64.2 111.1h.6z"/>
<path d="M64.2 110.4h.7zM64.2 110.4h.7z"/>
<path d="M64.1 110.4h.8zM64.1 110.4h.8z"/>
<path d="M64.1 111h.8zM64.1 111h.8z"/>
<path d="M64.2 111h.7zM64.2 111l.6 .1z"/>
<path d="M64.1 111h.8zM64.1 111h.8z"/>
<path d="M64.1 110.4h.9zM64.1 110.4h.9z"/>
<path d="M64.1 110.4l.9 .1v-.1zM64.1 110.4l.9 .1h-1z"/>
<path d="M64 110.5l1 .1zM64 110.5l1 .1z"/>
<path d="M64 110.9h1zM64 110.9h1z"/>
<path d="M64.1 110.9h.9zM64.1 110.9l.8 .1z"/>
<path d="M64 110.6h1zM64 110.6h1z"/>
<path d="M64 110.6l1 .1zM64 110.6l1 .1z"/>
<path d="M64 110.7h1zM64 110.7h1z"/>
<path d="M64 110.7h1zM64 110.7h1z"/>
<path d="M64 110.7l1 .1zM64 110.7l1 .1z"/>
<path d="M64 110.8h1zM64 110.8h1z"/>
<path d="M64 110.8h1zM64 110.8l1 .1z"/>
<path d="M95.4 127.2h.2zM95.4 127.2h.2z"/>
<path d="M95.4 126.2h.2zM95.4 126.2h.2z"/>
<path d="M95.4 126.2h.3zM95.4 126.2h.3z"/>
<path d="M95.4 126.2h.3zM95.3 126.2h.4z"/>
<path d="M95.4 127.2h.3zM95.4 127.2h.2z"/>
<path d="M95.3 126.2l.4 .1zM95.2 126.3h.5z"/>
<path d="M95.3 127.2h.4zM95.3 127.2h.4z"/>
<path d="M95.2 127.1h.5zM95.2 127.1l.5 .1z"/>
<path d="M95.2 126.3h.6zM95.2 126.3h.6z"/>
<path d="M95.2 126.3h.6zM95.2 126.3h.6z"/>
<path d="M95.2 127.1h.6zM95.2 127.1h.5z"/>
<path d="M95.2 126.3l.7 .1zM95.2 126.3l.7 .1z"/>
<path d="M95.2 127.1h.6zM95.2 127.1h.6z"/>
<path d="M95.1 126.4h.8zM95.1 126.4h.8zM95.1 126.4h.8zM95.1 126.4h.8z"/>
<path d="M95.1 127h.8zM95.1 127l.7 .1z"/>
<path d="M95.1 126.4h.9zM95.1 126.4h.9z"/>
<path d="M95.1 127h.8zM95.1 127h.8z"/>
<path d="M95.1 127h.8zM95.1 127h.8z"/>
<path d="M95.1 126.4l.9 .1zM95.1 126.4l.9 .1z"/>
<path d="M95 126.5h1zM95 126.5h1z"/>
<path d="M95 126.9h1zM95 126.9h1z"/>
<path d="M95.1 126.9h.9zM95.1 126.9l.8 .1z"/>
<path d="M95 126.5l1 .1v-.1zM95 126.5l1 .1h-1z"/>
<path d="M95 126.6l1 .1zM95 126.6l1 .1z"/>
<path d="M95 126.7h1zM95 126.7h1z"/>
<path d="M95 126.7h1zM95 126.7h1z"/>
<path d="M95 126.7l1 .1zM95 126.7l1 .1z"/>
<path d="M95 126.8h1zM95 126.8h1z"/>
<path d="M95 126.8h1zM95 126.8l1 .1z"/>
</g>
<g fill="none" stroke="#000" stroke-width=".25">
<path d="M42 3.7h3v1.8M42 6.7h3M44.5 4.7l3.5 2h3M57 39.7h3v1.7M57 42.7h3M59.5 40.7l3.5 2h3M42 80.7h3v1.8M42 83.7h3M44.5 81.7l3.5 2h3M57 103.7h3v1.7M57 106.7h3M59.5 104.7l3.5 2h3"/>
<path d="M40 141.7h3v1.7M40 144.7h3M42.5 142.7l3.5 2h3"/>
</g>
<!-- layer: 0 -->
<path d="M6 8.7h-1v2h-1M6 15.7h-1v2h-1" fill="none" stroke="#000" stroke-width=".3"/>
<g fill="none" stroke="#58595b" stroke-width=".25">
<path d="M1.5 23.6v1.2M1.5 25.4v1.3M1.5 27.3v1.3M1.5 29.2v1.2M1.5 31.1v1.2M1.5 32.9v1.3M1.5 34.8v1.3M1.5 36.7v1.3M1.5 38.6v1.2M2.9 21.7h-1.4v1.2M3.5 21.7h1.3M5.4 21.7h1.2"/>
<path d="M7.3 21.7h1.2M9.1 21.7h1.3M11 21.7h1.3M12.9 21.7h1.3M14.8 21.7h1.2M16.7 21.7h1.2M18.5 21.7h1.3M20.4 21.7h1.3M22.3 21.7h1.2M24.2 21.7h1.2M26 21.7h1.2M27.9 21.7h1.3"/>
<path d="M29.8 21.7h1.2M31.6 21.7h1.3M33.5 21.7h1.3M35.4 21.7h1.2M37.3 21.7h1.2M39.1 21.7h1.3M41 21.7h1.3M42.9 21.7h1.2M44.8 21.7h1.2M46.6 21.7h1.3M48.5 21.7h1.3M50.4 21.7h1.2"/>
<path d="M52.3 21.7h1.2M54.1 21.7h1.3M56 21.7h1.3M57.9 21.7h1.2M59.8 21.7h1.2M61.6 21.7h1.3M63.5 21.7h1.3M65.4 21.7h1.2M67.3 21.7h1.2M69.1 21.7h1.3M71 21.7h1.2M72.9 21.7h1.3"/>
<path d="M74.7 21.7h1.3M76.7 21.7h1.2M78.5 21.7h1.2M80.4 21.7h1.2M82.2 21.7h1.3M84.1 21.7h1.3M86 21.7h1.3M87.9 21.7h1.2M89.8 21.7h1.2M91.6 21.7h1.3M93.5 21.7h1.3M95.4 21.7h1.2"/>
<path d="M97.3 21.7h1.2M99.1 21.7h1.3M101 21.7h1.3M102.9 21.7h1.2M104.8 21.7h1.2M106.6 21.7h1.3M108.5 21.7h1.3M110.4 21.7h1.2M112.3 21.7h1.2M114.1 21.7h1.3M116 21.7h1.2M117.5 25.4v1.3h1.5"/>
<path d="M117.5 23.6v1.2M117.9 21.7h1.2M119 21.7h-1.5v1.2M119.6 21.7h1.4M119.6 26.7h1.3M121.5 21.7h1.4M121.5 26.7h1.3M123.4 21.7h1.3M123.4 26.7h1.2M125.2 21.7h1.4M125.2 26.7h1.3M127.1 21.7h1.4"/>
<path d="M127.1 26.7h1.3M129 21.7h1.4M129 26.7h1.2M130.9 21.7h1.3M130.9 26.7h1.2M132.7 21.7h1.4M132.7 26.7h1.3M134.6 21.7h1.4M134.6 26.7h1.3M136.5 21.7h1.4M136.5 26.7h1.2M138.4 21.7h1.3"/>
<path d="M138.4 26.7h1.2M140.2 21.7h1.4M140.2 26.7h1.3M142.1 21.7h1.4M142.1 26.7h1.3M144 21.7h1.5v1.2v-1.2h-1.4M144 26.7h1.5v-1.3v1.3M145.5 23.6v1.2M145.5 27.3v1.3M145.5 29.2v1.2M145.5 31.1v1.2M145.5 32.9v1.3"/>
<path d="M145.5 34.8v1.3M145.5 36.7v1.3M145.5 38.6v1.2M1.5 40.5v1.2M1.5 42.3v1.3M1.5 44.2v1.3M1.5 46.1v1.2M1.5 48v1.2M1.5 49.8v1.3M1.5 51.7v1.3M1.5 53.6v1.2M1.5 55.5v1.2"/>
<path d="M1.5 57.3v1.3M1.5 59.2v1.2M145.5 40.5v1.2M145.5 42.3v1.3M145.5 44.2v1.3M145.5 46.1v1.2M145.5 48v1.2M145.5 49.8v1.3M145.5 51.7v1.3M145.5 53.6v1.2M145.5 55.5v1.2M145.5 57.3v1.3"/>
<path d="M145.5 59.2v1.2M1.5 70.4v1.3h1.4M1.5 61.1v1.2M1.5 62.9v1.3M1.5 64.8v1.3M1.5 66.7v1.2M1.5 68.6v1.2M3.5 71.7h1.3M5.4 71.7h1.2M7.3 71.7h1.2M9.1 71.7h1.3M11 71.7h1.3"/>
<path d="M12.9 71.7h1.3M14.8 71.7h1.2M16.7 71.7h1.2M18.5 71.7h1.3M20.4 71.7h1.3M22.3 71.7h1.2M24.2 71.7h1.2M26 71.7h1.2M27.9 71.7h1.3M29.8 71.7h1.2M31.6 71.7h1.3M33.5 71.7h1.3"/>
<path d="M35.4 71.7h1.2M37.3 71.7h1.2M39.1 71.7h1.3M41 71.7h1.3M42.9 71.7h1.2M44.8 71.7h1.2M46.6 71.7h1.3M48.5 71.7h1.3M50.4 71.7h1.2M52.3 71.7h1.2M54.1 71.7h1.3M56 71.7h1.3"/>
<path d="M57.9 71.7h1.2M59.8 71.7h1.2M61.6 71.7h1.3M63.5 71.7h1.3M65.4 71.7h1.2M67.3 71.7h1.2M69.1 71.7h1.3M71 71.7h1.2M72.9 71.7h1.3M74.7 71.7h1.3M76.7 71.7h1.2M78.5 71.7h1.2"/>
<path d="M80.4 71.7h1.2M82.2 71.7h1.3M84.1 71.7h1.3M86 71.7h1.3M87.9 71.7h1.2M89.8 71.7h1.2M91.6 71.7h1.3M93.5 71.7h1.3M95.4 71.7h1.2M97.3 71.7h1.2M99.1 71.7h1.3M101 71.7h1.3"/>
<path d="M102.9 71.7h1.2M104.8 71.7h1.2M106.6 71.7h1.3M108.5 71.7h1.3M110.4 71.7h1.2M112.3 71.7h1.2M114.1 71.7h1.3M116 71.7h1.2M117.9 71.7h1.2M119.7 71.7h1.3M121.6 71.7h1.3M123.5 71.7h1.2"/>
<path d="M125.4 71.7h1.2M127.2 71.7h1.3M129.1 71.7h1.3M131 71.7h1.2M132.9 71.7h1.2M134.7 71.7h1.3M136.6 71.7h1.3M138.5 71.7h1.2M140.4 71.7h1.2M142.2 71.7h1.3M145.5 70.4v1.3h-1.4M145.5 61.1v1.2"/>
<path d="M145.5 62.9v1.3M145.5 64.8v1.3M145.5 66.7v1.2M145.5 68.6v1.2M117.5 91.4v1.3h1.5M117.5 89.6v1.2M119 87.7h-1.5v1.2M119.6 92.7h1.3M119.6 87.7h1.3M121.5 92.7h1.3M121.5 87.7h1.3M123.4 92.7h1.2"/>
<path d="M123.4 87.7h1.2M125.2 92.7h1.3M125.2 87.7h1.3M127.1 92.7h1.3M127.1 87.7h1.3M129 92.7h1.2M129 87.7h1.2M130.9 92.7h1.2M130.9 87.7h1.2M132.7 92.7h1.3M132.7 87.7h1.3M134.6 92.7h1.3"/>
<path d="M134.6 87.7h1.3M136.5 92.7h1.2M136.5 87.7h1.2M138.4 92.7h1.2M138.4 87.7h1.2M140.2 92.7h1.3M140.2 87.7h1.3M142.1 92.7h1.3M142.1 87.7h1.3M144 87.7h1.5v1.2M145.5 91.4v1.3h-1.5M145.5 89.6v1.2"/>
</g>
<g font-size="3.2">
<text x="15.6" y="10.7">ОВ АВР</text>
<text x="122.1" y="9.6">АВР: Ввод</text>
<text x="9.4" y="17.5">Вывод терминала</text>
<text x="116.8" y="16.3">АВР: Оперативный</text>
<text x="124.6" y="19">вывод</text>
<text x="10.5" y="26.7">В: Включен</text>
<text x="7.3" y="55.7">Разрешение АВР</text>
<text x="116.5" y="59.3">АВР: Вкл. рез.ВВ или</text>
<text x="7.1" y="61.3">КСВ: В аварийно</text>
<text x="11.8" y="64">отключен</text>
<text x="127.7" y="62">СВ</text>
<text x="6" y="77.7">ЗАВР: Запрет АВР</text>
<text x="119.3" y="80.6">АВР: Готовность</text>
<text x="10" y="84.7">КОНш: Пуск</text>
<text x="9.8" y="96.7">В: Отключен</text>
<text x="11.5" y="115.7">КСВ: РФК</text>
<text x="4.6" y="123.7">КСВ: Блокировка вкл</text>
<text x="7.4" y="131.7">Включение от АВР</text>
<text x="120.3" y="127.6">АВР: Включить</text>
<text x="9.8" y="138.6">КННвв: Пуск</text>
<text x="118.5" y="143.6">АВР: Разрешение</text>
<text x="10.1" y="145.7">КННш: Пуск</text>
</g>
<g font-size="3.2" fill="#58595b">
<text x="125.5" y="25.2">Основной</text>
<text x="124.7" y="91.1">Резервный</text>
</g>
<g font-size="2.5">
<text x="57.3" y="7.6">&amp;</text>
<text x="43.5" y="13.6">1</text>
<text x="72.3" y="15.6">&amp;</text>
<text x="46.3" y="26.6">&amp;</text>
<text x="52.9" y="28.6">TON</text>
<text x="53.8" y="25.1">T2</text>
<text x="71.7" y="28.6">TP</text>
<text x="71.8" y="25.1">T4</text>
<text x="83.3" y="29.6">S</text>
<text x="87.8" y="29.5">Q1</text>
<text x="82.8" y="35.6">R1</text>
<text x="51.8" y="36.1">0-100с</text>
<text x="71.2" y="36.1">5мс</text>
<text x="72.5" y="39.6">1</text>
<text x="55.3" y="58.6">&amp;</text>
<text x="71.8" y="58.1">T3</text>
<text x="86.3" y="58.6">&amp;</text>
<text x="92.9" y="58.6">TON</text>
<text x="94" y="55.1">T1</text>
<text x="101.7" y="58.6">TP</text>
<text x="101.8" y="54.6">T6</text>
<text x="71.7" y="61.6">TP</text>
<text x="91.6" y="65.9">0,1-10с</text>
<text x="71.2" y="71.1">10с</text>
<text x="72.2" y="67.6">R</text>
<text x="101.8" y="66.1">1с</text>
<text x="102.5" y="78.6">1</text>
<text x="46.3" y="92.6">&amp;</text>
<text x="52.9" y="94.6">TON</text>
<text x="53.8" y="91.1">T2</text>
<text x="71.7" y="94.6">TP</text>
<text x="71.8" y="91.1">T5</text>
<text x="86.3" y="95.6">S</text>
<text x="90.8" y="95.5">Q1</text>
<text x="85.8" y="101.6">R1</text>
<text x="51.8" y="102.1">0-100с</text>
<text x="71.2" y="102.1">5мс</text>
<text x="72.5" y="107.6">1</text>
<text x="89.3" y="123.6">&amp;</text>
<text x="69.3" y="141.6">&amp;</text>
</g>
<g font-size="2.4">
<text x="42.9" y="2.6">SGF1</text>
<text x="57.9" y="38.6">SGF2</text>
<text x="42.9" y="79.6">SGF3</text>
<text x="40.9" y="140.6">SGF4</text>
</g>
<g font-size="1.7">
<text x="39.1" y="4.3">&quot;0&quot;</text>
<text x="43.1" y="5.3">0</text>
<text x="38.9" y="7.4">&quot;1&quot;</text>
<text x="43.1" y="8.3">1</text>
<text x="54.1" y="40.3">&quot;0&quot;</text>
<text x="58.1" y="41.3">0</text>
<text x="54" y="43.5">&quot;1&quot;</text>
<text x="58.1" y="44.3">1</text>
<text x="39.1" y="81.3">&quot;1&quot;</text>
<text x="43.1" y="82.3">0</text>
<text x="43.1" y="85.3">1</text>
<text x="54" y="107.4">&quot;0&quot;</text>
<text x="54.1" y="104.3">&quot;1&quot;</text>
<text x="58.1" y="105.3">0</text>
<text x="58.1" y="108.3">1</text>
<text x="41.1" y="143.3">0</text>
<text x="41.1" y="146.3">1</text>
</g>
</svg>
